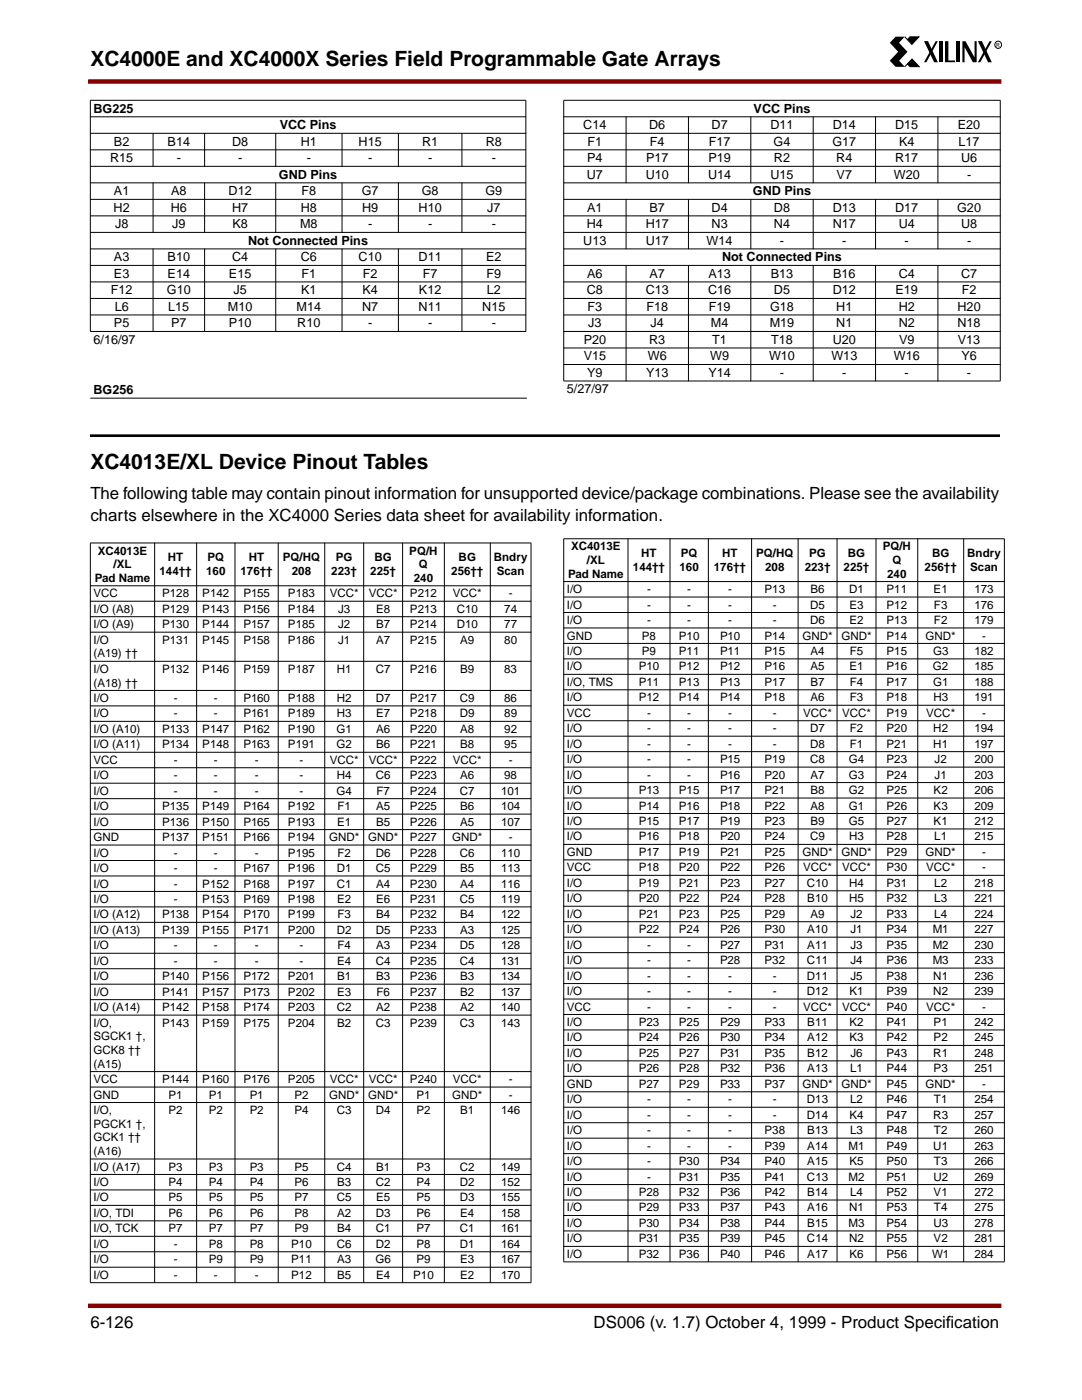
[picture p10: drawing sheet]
<svg xmlns="http://www.w3.org/2000/svg" width="216mm" height="279mm" viewBox="0 0 216 279" stroke-linecap="round" stroke-linejoin="round" font-family="sans-serif">
<path d="M178.7 7.3h1.8l-1.1 1.2 1.7 1.8-1.7 1.8 1.1 1.2h-1.8l-1.2-1.2 1.7-1.8-1.6-1.8zM184.4 8.2h.8l1.9 4.2h-.7zM186.7 8.2h.4l-2.3 4.2h-.4zM187.3 8.2h.7v4.2h-.7zM188.6 8.2h.6v3.9h1.4v.3h-2zM190.9 8.2h.7v4.2h-.7zM192 8.2h.7l1.8 3.3v-3.3h.4v4.2h-.8l-1.6-3v3h-.5zM195.1 8.2h.8l2 4.2h-.8zM197.5 8.2h.4l-2.3 4.2h-.5z" fill="#000"/>
<path d="M180.5 7.3l.6 .6 .5-.5h1.8l-1.4 1.5zM182 11.8l1.4 1.5h-1.8l-.5-.5-.6 .5z" fill="#000" stroke="#000" stroke-width=".2"/>
<circle cx="199.2" cy="9" r=".7" fill="none" stroke="#000" stroke-width=".2"/>
<path d="M18 16.3h181.4M18 260.6h181.4" fill="none" stroke="#850000" stroke-width=".88"/>
<path d="M18 262.9h181.4v4.3h-181.4z" fill-rule="evenodd" fill="#fff"/>
<path d="M18 87h181.4" fill="none" stroke="#000" stroke-width=".53"/>
<g fill="#000" stroke="#000" stroke-width=".2">
<path d="M30.5 26.6v6.7zM40.8 26.6v6.7zM55 26.6v6.7zM68.2 26.6v6.7zM79.5 26.6v6.7zM92.2 26.6v6.7zM18 20h87zM18 23.3h87zM18 26.6h87zM18 29.9h87zM18 33.2h87zM18 36.5h87z"/>
<path d="M18 39.8h87zM124.9 23.3v13.2zM137.4 23.3v13.2zM149.8 23.3v13.2zM162.3 23.3v13.2zM174.7 23.3v13.2zM187.1 23.3v13.2zM112.4 20h87.2zM112.4 23.3h87.2zM112.4 26.6h87.2zM112.4 29.9h87.2zM112.4 33.2h87.2z"/>
<path d="M112.4 36.5h87.2zM112.4 39.8h87.2zM30.5 36.4v10zM40.8 36.4v10zM55 36.4v10zM68.2 36.4v10zM79.5 36.4v10zM92.2 36.4v10zM18 43.1h87zM18 46.4h87zM18 49.7h87zM18 53h87z"/>
<path d="M18 56.3h87zM18 59.6h87zM124.9 39.7v10zM137.4 39.7v10zM149.8 39.7v10zM162.3 39.7v10zM174.7 39.7v10zM187.1 39.7v10zM112.4 43.1h87.2zM112.4 46.4h87.2zM112.4 49.7h87.2zM112.4 53h87.2z"/>
<path d="M112.4 56.3h87.2zM112.4 59.6h87.2zM18 20.1v46zM30.5 49.6v16.6zM40.8 49.6v16.6zM55 49.6v16.6zM68.2 49.6v16.6zM79.5 49.6v16.6zM92.2 49.6v16.6zM104.9 20.1v46zM18 62.9h87zM18 66.2h87z"/>
<path d="M18 79.5h87.1zM112.5 20.1v55.9zM124.9 52.9v23.2zM137.4 52.9v23.2zM149.8 52.9v23.2zM162.3 52.9v23.2zM174.7 52.9v23.2zM187.1 52.9v23.2zM199.6 20.1v55.9zM112.4 62.9h87.2zM112.4 66.2h87.2zM112.4 69.4h87.2z"/>
<path d="M112.4 72.7h87.2zM112.4 76h87.2zM18 108.4h88zM18 116.9h88zM18 120h88zM112.4 107.5h88.1zM112.4 116.1h88.1zM112.4 119.2h88.1zM18 123.1h88zM18 126.2h88zM18 132h88zM18 137.8h88z"/>
<path d="M112.4 122.2h88.1zM112.4 125.3h88.1zM112.4 128.4h88.1zM112.4 131.5h88.1zM112.4 134.6h88.1zM112.4 137.7h88.1zM18 140.9h88zM18 144h88zM18 147h88zM18 150.1h88zM18 153.2h88zM18 156.3h88z"/>
<path d="M18 159.4h88zM112.4 140.8h88.1zM112.4 143.8h88.1zM112.4 146.9h88.1zM112.4 150h88.1zM112.4 153.1h88.1zM112.4 156.2h88.1zM112.4 159.3h88.1zM18 162.5h88zM18 165.6h88zM18 168.6h88zM18 171.7h88z"/>
<path d="M18 174.8h88zM18 177.9h88zM112.4 162.3h88.1zM112.4 165.4h88.1zM112.4 168.5h88.1zM112.4 171.6h88.1zM112.4 174.7h88.1zM112.4 177.8h88.1zM18 181h88zM18 184.1h88zM18 187.2h88zM18 190.2h88z"/>
<path d="M18 193.3h88zM18 196.4h88zM18 199.5h88zM112.4 180.9h88.1zM112.4 183.9h88.1zM112.4 187h88.1zM112.4 190.1h88.1zM112.4 193.2h88.1zM112.4 196.3h88.1zM112.4 199.4h88.1zM18 202.6h88zM18 213.9h88z"/>
<path d="M18 216.9h88zM112.4 202.5h88.1zM112.4 205.5h88.1zM112.4 208.6h88.1zM112.4 211.7h88.1zM112.4 214.8h88.1zM112.4 217.9h88.1zM18 220h88zM18 231.3h88zM18 234.4h88zM18 237.5h88zM112.4 221h88.1z"/>
<path d="M112.4 224.1h88.1zM112.4 227.1h88.1zM112.4 230.2h88.1zM112.4 233.3h88.1zM112.4 236.4h88.1zM112.4 239.5h88.1zM18 108.4v147.5zM30.9 108.3v147.7zM39.2 108.3v147.7zM46.9 108.3v147.7zM55.5 108.3v147.7zM64.8 108.3v147.7z"/>
<path d="M72.6 108.3v147.7zM80.3 108.3v147.7zM88.7 108.3v147.7zM97.8 108.3v147.7zM106 108.4v147.5zM18 240.6h88zM18 243.6h88zM18 246.7h88zM18 249.8h88zM18 252.9h88zM18 256h88zM112.5 107.6v144.2z"/>
<path d="M125.3 107.5v144.4zM133.7 107.5v144.4zM141.3 107.5v144.4zM150 107.5v144.4zM159.3 107.5v144.4zM167 107.5v144.4zM174.8 107.5v144.4zM183.1 107.5v144.4zM192.3 107.5v144.4zM200.4 107.6v144.2zM112.4 242.6h88.1zM112.4 245.7h88.1z"/>
<path d="M112.4 248.7h88.1zM112.4 251.8h88.1z"/>
</g>
<g font-size="4.2">
<text x="18" y="13.1">XC4000E and XC4000X Series Field Programmable Gate Arrays</text>
<text x="18" y="93.5">XC4013E/XL Device Pinout Tables</text>
</g>
<g font-size="3.4">
<text x="18" y="99.7">The following table may contain pinout information for unsupported device/package combinations. Please see the availability</text>
<text x="18" y="103.9">charts elsewhere in the XC4000 Series data sheet for availability information.</text>
<text x="18" y="265.1">6-126</text>
<text x="118.5" y="265.1">DS006 (v. 1.7) October 4, 1999 - Product Specif</text>
<text x="188.7" y="265.1">ication</text>
</g>
<g font-size="2.5">
<text x="18.7" y="22.5">BG225</text>
<text x="150.4" y="22.5">VCC Pins</text>
<text x="22.7" y="29.1">B2</text>
<text x="33.4" y="29.1">B14</text>
<text x="46.3" y="29.1">D8</text>
<text x="55.8" y="25.8">VCC Pins</text>
<text x="60" y="29.1">H1</text>
<text x="71.6" y="29.1">H15</text>
<text x="84.2" y="29.1">R1</text>
<text x="96.9" y="29.1">R8</text>
<text x="116.4" y="25.8">C14</text>
<text x="117.2" y="29.1">F1</text>
<text x="129.5" y="25.8">D6</text>
<text x="129.7" y="29.1">F4</text>
<text x="141.4" y="29.1">F17</text>
<text x="142" y="25.8">D7</text>
<text x="153.7" y="25.8">D11</text>
<text x="154.4" y="29.1">G4</text>
<text x="166.1" y="29.1">G17</text>
<text x="166.2" y="25.8">D14</text>
<text x="178.6" y="25.8">D15</text>
<text x="179.4" y="29.1">K4</text>
<text x="191.1" y="25.8">E20</text>
<text x="191.3" y="29.1">L17</text>
<text x="22" y="32.4">R15</text>
<text x="35.3" y="32.4">-</text>
<text x="47.5" y="32.4">-</text>
<text x="55.7" y="35.6">GND Pins</text>
<text x="61.2" y="32.4">-</text>
<text x="73.4" y="32.4">-</text>
<text x="85.4" y="32.4">-</text>
<text x="98.1" y="32.4">-</text>
<text x="117.1" y="35.6">U7</text>
<text x="117.2" y="32.4">P4</text>
<text x="128.8" y="35.6">U10</text>
<text x="128.9" y="32.4">P17</text>
<text x="141.3" y="35.6">U14</text>
<text x="141.4" y="32.4">P19</text>
<text x="153.7" y="35.6">U15</text>
<text x="154.4" y="32.4">R2</text>
<text x="166.9" y="32.4">R4</text>
<text x="166.9" y="35.6">V7</text>
<text x="178.3" y="35.6">W20</text>
<text x="178.6" y="32.4">R17</text>
<text x="191.8" y="32.4">U6</text>
<text x="193" y="35.6">-</text>
<text x="22.7" y="38.9">A1</text>
<text x="34.1" y="38.9">A8</text>
<text x="45.6" y="38.9">D12</text>
<text x="60.2" y="38.9">F8</text>
<text x="72.2" y="38.9">G7</text>
<text x="84.2" y="38.9">G8</text>
<text x="96.9" y="38.9">G9</text>
<text x="150.2" y="38.9">GND Pins</text>
<text x="22.7" y="42.2">H2</text>
<text x="23" y="45.5">J8</text>
<text x="34.1" y="42.2">H6</text>
<text x="34.4" y="45.5">J9</text>
<text x="46.3" y="42.2">H7</text>
<text x="46.4" y="45.5">K8</text>
<text x="59.9" y="45.5">M8</text>
<text x="60" y="42.2">H8</text>
<text x="72.3" y="42.2">H9</text>
<text x="73.4" y="45.5">-</text>
<text x="83.5" y="42.2">H10</text>
<text x="85.4" y="45.5">-</text>
<text x="97.2" y="42.2">J7</text>
<text x="98.1" y="45.5">-</text>
<text x="117.1" y="45.5">H4</text>
<text x="117.2" y="42.2">A1</text>
<text x="128.8" y="45.5">H17</text>
<text x="129.6" y="42.2">B7</text>
<text x="142" y="42.2">D4</text>
<text x="142" y="45.5">N3</text>
<text x="154.4" y="42.2">D8</text>
<text x="154.4" y="45.5">N4</text>
<text x="166.2" y="42.2">D13</text>
<text x="166.2" y="45.5">N17</text>
<text x="178.6" y="42.2">D17</text>
<text x="179.3" y="45.5">U4</text>
<text x="191" y="42.2">G20</text>
<text x="191.8" y="45.5">U8</text>
<text x="22.7" y="52.1">A3</text>
<text x="33.4" y="52.1">B10</text>
<text x="46.3" y="52.1">C4</text>
<text x="49.5" y="48.8">Not Connected Pins</text>
<text x="60" y="52.1">C6</text>
<text x="71.6" y="52.1">C10</text>
<text x="83.5" y="52.1">D11</text>
<text x="97" y="52.1">E2</text>
<text x="116.4" y="48.8">U13</text>
<text x="128.8" y="48.8">U17</text>
<text x="141" y="48.8">W14</text>
<text x="144.1" y="52.1">Not Connected Pins</text>
<text x="155.6" y="48.8">-</text>
<text x="168.1" y="48.8">-</text>
<text x="180.5" y="48.8">-</text>
<text x="193" y="48.8">-</text>
<text x="22.1" y="58.7">F12</text>
<text x="22.7" y="55.4">E3</text>
<text x="33.3" y="58.7">G10</text>
<text x="33.4" y="55.4">E14</text>
<text x="45.7" y="55.4">E15</text>
<text x="46.6" y="58.7">J5</text>
<text x="60.1" y="58.7">K1</text>
<text x="60.2" y="55.4">F1</text>
<text x="72.3" y="58.7">K4</text>
<text x="72.4" y="55.4">F2</text>
<text x="83.6" y="58.7">K12</text>
<text x="84.4" y="55.4">F7</text>
<text x="97.1" y="55.4">F9</text>
<text x="97.1" y="58.7">L2</text>
<text x="117.1" y="58.7">C8</text>
<text x="117.2" y="55.4">A6</text>
<text x="128.8" y="58.7">C13</text>
<text x="129.6" y="55.4">A7</text>
<text x="141.3" y="58.7">C16</text>
<text x="141.4" y="55.4">A13</text>
<text x="153.8" y="55.4">B13</text>
<text x="154.4" y="58.7">D5</text>
<text x="166.2" y="58.7">D12</text>
<text x="166.2" y="55.4">B16</text>
<text x="178.7" y="58.7">E19</text>
<text x="179.3" y="55.4">C4</text>
<text x="191.8" y="55.4">C7</text>
<text x="191.9" y="58.7">F2</text>
<text x="22.7" y="65.3">P5</text>
<text x="22.9" y="62">L6</text>
<text x="33.6" y="62">L15</text>
<text x="34.1" y="65.3">P7</text>
<text x="45.5" y="62">M10</text>
<text x="45.7" y="65.3">P10</text>
<text x="59.2" y="62">M14</text>
<text x="59.3" y="65.3">R10</text>
<text x="72.3" y="62">N7</text>
<text x="73.4" y="65.3">-</text>
<text x="83.5" y="62">N11</text>
<text x="85.4" y="65.3">-</text>
<text x="96.2" y="62">N15</text>
<text x="98.1" y="65.3">-</text>
<text x="117.2" y="62">F3</text>
<text x="117.4" y="65.3">J3</text>
<text x="129" y="62">F18</text>
<text x="129.8" y="65.3">J4</text>
<text x="141.4" y="62">F19</text>
<text x="141.8" y="65.3">M4</text>
<text x="153.6" y="65.3">M19</text>
<text x="153.7" y="62">G18</text>
<text x="166.9" y="65.3">N1</text>
<text x="166.9" y="62">H1</text>
<text x="179.3" y="65.3">N2</text>
<text x="179.3" y="62">H2</text>
<text x="191.1" y="65.3">N18</text>
<text x="191.1" y="62">H20</text>
<text x="18.7" y="68.6">6/16/97</text>
<text x="116.5" y="68.6">P20</text>
<text x="116.5" y="71.9">V15</text>
<text x="129.3" y="71.9">W6</text>
<text x="129.5" y="68.6">R3</text>
<text x="141.7" y="71.9">W9</text>
<text x="142.1" y="68.6">T1</text>
<text x="153.4" y="71.9">W10</text>
<text x="153.9" y="68.6">T18</text>
<text x="165.9" y="71.9">W13</text>
<text x="166.2" y="68.6">U20</text>
<text x="178.3" y="71.9">W16</text>
<text x="179.4" y="68.6">V9</text>
<text x="191.1" y="68.6">V13</text>
<text x="191.8" y="71.9">Y6</text>
<text x="117.2" y="75.2">Y9</text>
<text x="128.9" y="75.2">Y13</text>
<text x="141.4" y="75.2">Y14</text>
<text x="155.6" y="75.2">-</text>
<text x="168.1" y="75.2">-</text>
<text x="180.5" y="75.2">-</text>
<text x="193" y="75.2">-</text>
<text x="18.7" y="78.6">BG256</text>
<text x="113.1" y="78.5">5/27/97</text>
</g>
<g font-size="2.3">
<text x="19.5" y="110.7">XC4013E</text>
<text x="22.6" y="113.4">/XL</text>
<text x="33.5" y="112">HT</text>
<text x="41.4" y="112">PQ</text>
<text x="49.7" y="112">HT</text>
<text x="56.4" y="112">PQ/HQ</text>
<text x="67" y="112">PG</text>
<text x="74.7" y="112">BG</text>
<text x="81.7" y="110.7">PQ/H</text>
<text x="83.6" y="113.4">Q</text>
<text x="91.5" y="112">BG</text>
<text x="98.5" y="112">Bndry</text>
<text x="114" y="109.8">XC4013E</text>
<text x="117.1" y="112.5">/XL</text>
<text x="126.3" y="113.9">144††</text>
<text x="128" y="111.2">HT</text>
<text x="135.6" y="113.9">160</text>
<text x="135.8" y="111.2">PQ</text>
<text x="142.4" y="113.9">176††</text>
<text x="144.1" y="111.2">HT</text>
<text x="150.9" y="111.2">PQ/HQ</text>
<text x="152.7" y="113.9">208</text>
<text x="160.6" y="113.9">223†</text>
<text x="161.5" y="111.2">PG</text>
<text x="168.3" y="113.9">225†</text>
<text x="169.2" y="111.2">BG</text>
<text x="176.1" y="109.8">PQ/H</text>
<text x="178.1" y="112.5">Q</text>
<text x="184.5" y="113.9">256††</text>
<text x="186" y="111.2">BG</text>
<text x="193" y="111.2">Bndry</text>
<text x="193.6" y="113.9">Scan</text>
<text x="18.7" y="119.2">VCC</text>
<text x="18.9" y="116.1">Pad Name</text>
<text x="31.8" y="114.8">144††</text>
<text x="32.4" y="119.2">P128</text>
<text x="40.4" y="119.2">P142</text>
<text x="41.1" y="114.8">160</text>
<text x="48" y="114.8">176††</text>
<text x="48.6" y="119.2">P155</text>
<text x="57.5" y="119.2">P183</text>
<text x="58.2" y="114.8">208</text>
<text x="65.8" y="119.2">VCC*</text>
<text x="66.1" y="114.8">223†</text>
<text x="73.6" y="119.2">VCC*</text>
<text x="73.9" y="114.8">225†</text>
<text x="81.8" y="119.2">P212</text>
<text x="82.6" y="116.1">240</text>
<text x="90" y="114.8">256††</text>
<text x="90.4" y="119.2">VCC*</text>
<text x="99.1" y="114.8">Scan</text>
<text x="101.5" y="119.2">-</text>
<text x="113.1" y="118.4">I/O</text>
<text x="113.4" y="115.3">Pad Name</text>
<text x="129.1" y="118.4">-</text>
<text x="137.1" y="118.4">-</text>
<text x="145.3" y="118.4">-</text>
<text x="152.6" y="118.4">P13</text>
<text x="161.7" y="118.4">B6</text>
<text x="169.4" y="118.4">D1</text>
<text x="176.9" y="118.4">P11</text>
<text x="177" y="115.3">240</text>
<text x="186.3" y="118.4">E1</text>
<text x="194.4" y="118.4">173</text>
<text x="18.7" y="122.3">I/O (A8)</text>
<text x="18.7" y="125.4">I/O (A9)</text>
<text x="32.4" y="122.3">P129</text>
<text x="32.4" y="125.4">P130</text>
<text x="40.4" y="122.3">P143</text>
<text x="40.4" y="125.4">P144</text>
<text x="48.6" y="122.3">P156</text>
<text x="48.6" y="125.4">P157</text>
<text x="57.5" y="122.3">P184</text>
<text x="57.5" y="125.4">P185</text>
<text x="67.5" y="122.3">J3</text>
<text x="67.5" y="125.4">J2</text>
<text x="75" y="122.3">E8</text>
<text x="75" y="125.4">B7</text>
<text x="81.8" y="122.3">P213</text>
<text x="81.8" y="125.4">P214</text>
<text x="91.1" y="122.3">C10</text>
<text x="91.1" y="125.4">D10</text>
<text x="100.6" y="122.3">74</text>
<text x="100.6" y="125.4">77</text>
<text x="113.1" y="121.5">I/O</text>
<text x="113.1" y="124.6">I/O</text>
<text x="129.1" y="121.5">-</text>
<text x="129.1" y="124.6">-</text>
<text x="137.1" y="121.5">-</text>
<text x="137.1" y="124.6">-</text>
<text x="145.3" y="121.5">-</text>
<text x="145.3" y="124.6">-</text>
<text x="154.2" y="121.5">-</text>
<text x="154.2" y="124.6">-</text>
<text x="161.7" y="121.5">D5</text>
<text x="161.7" y="124.6">D6</text>
<text x="169.5" y="121.5">E3</text>
<text x="169.5" y="124.6">E2</text>
<text x="176.9" y="121.5">P12</text>
<text x="176.9" y="124.6">P13</text>
<text x="186.4" y="121.5">F3</text>
<text x="186.4" y="124.6">F2</text>
<text x="194.4" y="121.5">176</text>
<text x="194.4" y="124.6">179</text>
<text x="18.7" y="128.5">I/O</text>
<text x="18.7" y="131.2">(A19) ††</text>
<text x="32.4" y="128.5">P131</text>
<text x="40.4" y="128.5">P145</text>
<text x="48.6" y="128.5">P158</text>
<text x="57.5" y="128.5">P186</text>
<text x="67.5" y="128.5">J1</text>
<text x="75" y="128.5">A7</text>
<text x="81.8" y="128.5">P215</text>
<text x="91.8" y="128.5">A9</text>
<text x="100.6" y="128.5">80</text>
<text x="113.1" y="127.6">GND</text>
<text x="113.1" y="130.7">I/O</text>
<text x="128.1" y="127.6">P8</text>
<text x="128.1" y="130.7">P9</text>
<text x="135.5" y="127.6">P10</text>
<text x="135.5" y="130.7">P11</text>
<text x="143.7" y="127.6">P10</text>
<text x="143.7" y="130.7">P11</text>
<text x="152.6" y="127.6">P14</text>
<text x="152.6" y="130.7">P15</text>
<text x="160.1" y="127.6">GND*</text>
<text x="161.7" y="130.7">A4</text>
<text x="167.9" y="127.6">GND*</text>
<text x="169.6" y="130.7">F5</text>
<text x="176.9" y="127.6">P14</text>
<text x="176.9" y="130.7">P15</text>
<text x="184.7" y="127.6">GND*</text>
<text x="186.2" y="130.7">G3</text>
<text x="194.4" y="130.7">182</text>
<text x="196" y="127.6">-</text>
<text x="18.7" y="134.3">I/O</text>
<text x="18.7" y="137">(A18) ††</text>
<text x="32.4" y="134.3">P132</text>
<text x="40.4" y="134.3">P146</text>
<text x="48.6" y="134.3">P159</text>
<text x="57.5" y="134.3">P187</text>
<text x="67.2" y="134.3">H1</text>
<text x="75" y="134.3">C7</text>
<text x="81.8" y="134.3">P216</text>
<text x="91.8" y="134.3">B9</text>
<text x="100.6" y="134.3">83</text>
<text x="113.1" y="133.8">I/O</text>
<text x="113.1" y="136.9">I/O, TMS</text>
<text x="127.4" y="133.8">P10</text>
<text x="127.4" y="136.9">P11</text>
<text x="135.5" y="133.8">P12</text>
<text x="135.5" y="136.9">P13</text>
<text x="143.7" y="136.9">P13</text>
<text x="143.7" y="133.8">P12</text>
<text x="152.6" y="133.8">P16</text>
<text x="152.6" y="136.9">P17</text>
<text x="161.7" y="133.8">A5</text>
<text x="161.7" y="136.9">B7</text>
<text x="169.5" y="133.8">E1</text>
<text x="169.6" y="136.9">F4</text>
<text x="176.9" y="133.8">P16</text>
<text x="176.9" y="136.9">P17</text>
<text x="186.2" y="133.8">G2</text>
<text x="186.2" y="136.9">G1</text>
<text x="194.4" y="133.8">185</text>
<text x="194.4" y="136.9">188</text>
<text x="18.7" y="140.1">I/O</text>
<text x="18.7" y="143.2">I/O</text>
<text x="34.7" y="140.1">-</text>
<text x="34.7" y="143.2">-</text>
<text x="42.7" y="140.1">-</text>
<text x="42.7" y="143.2">-</text>
<text x="48.6" y="140.1">P160</text>
<text x="48.6" y="143.2">P161</text>
<text x="57.5" y="140.1">P188</text>
<text x="57.5" y="143.2">P189</text>
<text x="67.2" y="140.1">H2</text>
<text x="67.2" y="143.2">H3</text>
<text x="75" y="140.1">D7</text>
<text x="75" y="143.2">E7</text>
<text x="81.8" y="140.1">P217</text>
<text x="81.8" y="143.2">P218</text>
<text x="91.8" y="140.1">C9</text>
<text x="91.8" y="143.2">D9</text>
<text x="100.6" y="140.1">86</text>
<text x="100.6" y="143.2">89</text>
<text x="113.1" y="140">I/O</text>
<text x="113.1" y="143.1">VCC</text>
<text x="127.4" y="140">P12</text>
<text x="129.1" y="143.1">-</text>
<text x="135.5" y="140">P14</text>
<text x="137.1" y="143.1">-</text>
<text x="143.7" y="140">P14</text>
<text x="145.3" y="143.1">-</text>
<text x="152.6" y="140">P18</text>
<text x="154.2" y="143.1">-</text>
<text x="160.3" y="143.1">VCC*</text>
<text x="161.7" y="140">A6</text>
<text x="168" y="143.1">VCC*</text>
<text x="169.6" y="140">F3</text>
<text x="176.9" y="143.1">P19</text>
<text x="176.9" y="140">P18</text>
<text x="184.8" y="143.1">VCC*</text>
<text x="186.2" y="140">H3</text>
<text x="194.4" y="140">191</text>
<text x="196" y="143.1">-</text>
<text x="18.7" y="146.3">I/O (A10)</text>
<text x="18.7" y="149.4">I/O (A11)</text>
<text x="32.4" y="146.3">P133</text>
<text x="32.4" y="149.4">P134</text>
<text x="40.4" y="146.3">P147</text>
<text x="40.4" y="149.4">P148</text>
<text x="48.6" y="146.3">P162</text>
<text x="48.6" y="149.4">P163</text>
<text x="57.5" y="146.3">P190</text>
<text x="57.5" y="149.4">P191</text>
<text x="67.1" y="146.3">G1</text>
<text x="67.1" y="149.4">G2</text>
<text x="75" y="146.3">A6</text>
<text x="75" y="149.4">B6</text>
<text x="81.8" y="146.3">P220</text>
<text x="81.8" y="149.4">P221</text>
<text x="91.8" y="146.3">A8</text>
<text x="91.8" y="149.4">B8</text>
<text x="100.6" y="146.3">92</text>
<text x="100.6" y="149.4">95</text>
<text x="113.1" y="146.1">I/O</text>
<text x="113.1" y="149.2">I/O</text>
<text x="129.1" y="146.1">-</text>
<text x="129.1" y="149.2">-</text>
<text x="137.1" y="146.1">-</text>
<text x="137.1" y="149.2">-</text>
<text x="145.3" y="146.1">-</text>
<text x="145.3" y="149.2">-</text>
<text x="154.2" y="146.1">-</text>
<text x="154.2" y="149.2">-</text>
<text x="161.7" y="146.1">D7</text>
<text x="161.7" y="149.2">D8</text>
<text x="169.6" y="146.1">F2</text>
<text x="169.6" y="149.2">F1</text>
<text x="176.9" y="146.1">P20</text>
<text x="176.9" y="149.2">P21</text>
<text x="186.2" y="146.1">H2</text>
<text x="186.2" y="149.2">H1</text>
<text x="194.4" y="146.1">194</text>
<text x="194.4" y="149.2">197</text>
<text x="18.7" y="152.4">VCC</text>
<text x="18.7" y="155.5">I/O</text>
<text x="34.7" y="152.4">-</text>
<text x="34.7" y="155.5">-</text>
<text x="42.7" y="152.4">-</text>
<text x="42.7" y="155.5">-</text>
<text x="50.8" y="152.4">-</text>
<text x="50.8" y="155.5">-</text>
<text x="59.8" y="152.4">-</text>
<text x="59.8" y="155.5">-</text>
<text x="65.8" y="152.4">VCC*</text>
<text x="67.2" y="155.5">H4</text>
<text x="73.6" y="152.4">VCC*</text>
<text x="75" y="155.5">C6</text>
<text x="81.8" y="152.4">P222</text>
<text x="81.8" y="155.5">P223</text>
<text x="90.4" y="152.4">VCC*</text>
<text x="91.8" y="155.5">A6</text>
<text x="100.6" y="155.5">98</text>
<text x="101.5" y="152.4">-</text>
<text x="113.1" y="152.3">I/O</text>
<text x="113.1" y="155.4">I/O</text>
<text x="129.1" y="152.3">-</text>
<text x="129.1" y="155.4">-</text>
<text x="137.1" y="152.3">-</text>
<text x="137.1" y="155.4">-</text>
<text x="143.7" y="152.3">P15</text>
<text x="143.7" y="155.4">P16</text>
<text x="152.6" y="152.3">P19</text>
<text x="152.6" y="155.4">P20</text>
<text x="161.7" y="152.3">C8</text>
<text x="161.7" y="155.4">A7</text>
<text x="169.4" y="152.3">G4</text>
<text x="169.4" y="155.4">G3</text>
<text x="176.9" y="152.3">P23</text>
<text x="176.9" y="155.4">P24</text>
<text x="186.5" y="152.3">J2</text>
<text x="186.5" y="155.4">J1</text>
<text x="194.4" y="152.3">200</text>
<text x="194.4" y="155.4">203</text>
<text x="18.7" y="158.6">I/O</text>
<text x="18.7" y="161.7">I/O</text>
<text x="32.4" y="161.7">P135</text>
<text x="34.7" y="158.6">-</text>
<text x="40.4" y="161.7">P149</text>
<text x="42.7" y="158.6">-</text>
<text x="48.6" y="161.7">P164</text>
<text x="50.8" y="158.6">-</text>
<text x="57.5" y="161.7">P192</text>
<text x="59.8" y="158.6">-</text>
<text x="67.1" y="158.6">G4</text>
<text x="67.3" y="161.7">F1</text>
<text x="75" y="161.7">A5</text>
<text x="75.1" y="158.6">F7</text>
<text x="81.8" y="161.7">P225</text>
<text x="81.8" y="158.6">P224</text>
<text x="91.8" y="158.6">C7</text>
<text x="91.8" y="161.7">B6</text>
<text x="100" y="161.7">104</text>
<text x="100" y="158.6">101</text>
<text x="113.1" y="158.5">I/O</text>
<text x="113.1" y="161.6">I/O</text>
<text x="127.4" y="158.5">P13</text>
<text x="127.4" y="161.6">P14</text>
<text x="135.5" y="158.5">P15</text>
<text x="135.5" y="161.6">P16</text>
<text x="143.7" y="158.5">P17</text>
<text x="143.7" y="161.6">P18</text>
<text x="152.6" y="158.5">P21</text>
<text x="152.6" y="161.6">P22</text>
<text x="161.7" y="158.5">B8</text>
<text x="161.7" y="161.6">A8</text>
<text x="169.4" y="158.5">G2</text>
<text x="169.4" y="161.6">G1</text>
<text x="176.9" y="158.5">P25</text>
<text x="176.9" y="161.6">P26</text>
<text x="186.3" y="158.5">K2</text>
<text x="186.3" y="161.6">K3</text>
<text x="194.4" y="158.5">206</text>
<text x="194.4" y="161.6">209</text>
<text x="18.7" y="164.8">I/O</text>
<text x="18.7" y="167.9">GND</text>
<text x="32.4" y="164.8">P136</text>
<text x="32.4" y="167.9">P137</text>
<text x="40.4" y="164.8">P150</text>
<text x="40.4" y="167.9">P151</text>
<text x="48.6" y="164.8">P165</text>
<text x="48.6" y="167.9">P166</text>
<text x="57.5" y="164.8">P193</text>
<text x="57.5" y="167.9">P194</text>
<text x="65.7" y="167.9">GND*</text>
<text x="67.3" y="164.8">E1</text>
<text x="73.4" y="167.9">GND*</text>
<text x="75" y="164.8">B5</text>
<text x="81.8" y="164.8">P226</text>
<text x="81.8" y="167.9">P227</text>
<text x="90.2" y="167.9">GND*</text>
<text x="91.8" y="164.8">A5</text>
<text x="100" y="164.8">107</text>
<text x="101.5" y="167.9">-</text>
<text x="113.1" y="164.7">I/O</text>
<text x="113.1" y="167.7">I/O</text>
<text x="127.4" y="164.7">P15</text>
<text x="127.4" y="167.7">P16</text>
<text x="135.5" y="164.7">P17</text>
<text x="135.5" y="167.7">P18</text>
<text x="143.7" y="164.7">P19</text>
<text x="143.7" y="167.7">P20</text>
<text x="152.6" y="164.7">P23</text>
<text x="152.6" y="167.7">P24</text>
<text x="161.7" y="167.7">C9</text>
<text x="161.7" y="164.7">B9</text>
<text x="169.4" y="164.7">G5</text>
<text x="169.4" y="167.7">H3</text>
<text x="176.9" y="167.7">P28</text>
<text x="176.9" y="164.7">P27</text>
<text x="186.3" y="164.7">K1</text>
<text x="186.4" y="167.7">L1</text>
<text x="194.4" y="167.7">215</text>
<text x="194.4" y="164.7">212</text>
<text x="18.7" y="171">I/O</text>
<text x="34.7" y="171">-</text>
<text x="42.7" y="171">-</text>
<text x="50.8" y="171">-</text>
<text x="57.5" y="171">P195</text>
<text x="67.3" y="171">F2</text>
<text x="75" y="171">D6</text>
<text x="81.8" y="171">P228</text>
<text x="91.8" y="171">C6</text>
<text x="100" y="171">110</text>
<text x="113.1" y="170.8">GND</text>
<text x="113.1" y="173.9">VCC</text>
<text x="127.4" y="170.8">P17</text>
<text x="127.4" y="173.9">P18</text>
<text x="135.5" y="170.8">P19</text>
<text x="135.5" y="173.9">P20</text>
<text x="143.7" y="170.8">P21</text>
<text x="143.7" y="173.9">P22</text>
<text x="152.6" y="170.8">P25</text>
<text x="152.6" y="173.9">P26</text>
<text x="160.1" y="170.8">GND*</text>
<text x="160.3" y="173.9">VCC*</text>
<text x="167.9" y="170.8">GND*</text>
<text x="168" y="173.9">VCC*</text>
<text x="176.9" y="170.8">P29</text>
<text x="176.9" y="173.9">P30</text>
<text x="184.7" y="170.8">GND*</text>
<text x="184.8" y="173.9">VCC*</text>
<text x="196" y="173.9">-</text>
<text x="196" y="170.8">-</text>
<text x="18.7" y="174">I/O</text>
<text x="18.7" y="177.1">I/O</text>
<text x="34.7" y="174">-</text>
<text x="34.7" y="177.1">-</text>
<text x="40.4" y="177.1">P152</text>
<text x="42.7" y="174">-</text>
<text x="48.6" y="174">P167</text>
<text x="48.6" y="177.1">P168</text>
<text x="57.5" y="174">P196</text>
<text x="57.5" y="177.1">P197</text>
<text x="67.2" y="174">D1</text>
<text x="67.2" y="177.1">C1</text>
<text x="75" y="174">C5</text>
<text x="75" y="177.1">A4</text>
<text x="81.8" y="174">P229</text>
<text x="81.8" y="177.1">P230</text>
<text x="91.8" y="174">B5</text>
<text x="91.8" y="177.1">A4</text>
<text x="100" y="174">113</text>
<text x="100" y="177.1">116</text>
<text x="113.1" y="177">I/O</text>
<text x="127.4" y="177">P19</text>
<text x="135.5" y="177">P21</text>
<text x="143.7" y="177">P23</text>
<text x="152.6" y="177">P27</text>
<text x="161" y="177">C10</text>
<text x="169.4" y="177">H4</text>
<text x="176.9" y="177">P31</text>
<text x="186.4" y="177">L2</text>
<text x="194.4" y="177">218</text>
<text x="18.7" y="180.2">I/O</text>
<text x="18.7" y="183.3">I/O (A12)</text>
<text x="32.4" y="183.3">P138</text>
<text x="34.7" y="180.2">-</text>
<text x="40.4" y="183.3">P154</text>
<text x="40.4" y="180.2">P153</text>
<text x="48.6" y="180.2">P169</text>
<text x="48.6" y="183.3">P170</text>
<text x="57.5" y="180.2">P198</text>
<text x="57.5" y="183.3">P199</text>
<text x="67.3" y="180.2">E2</text>
<text x="67.3" y="183.3">F3</text>
<text x="75" y="180.2">E6</text>
<text x="75" y="183.3">B4</text>
<text x="81.8" y="180.2">P231</text>
<text x="81.8" y="183.3">P232</text>
<text x="91.8" y="180.2">C5</text>
<text x="91.8" y="183.3">B4</text>
<text x="100" y="180.2">119</text>
<text x="100" y="183.3">122</text>
<text x="113.1" y="180.1">I/O</text>
<text x="113.1" y="183.2">I/O</text>
<text x="127.4" y="180.1">P20</text>
<text x="127.4" y="183.2">P21</text>
<text x="135.5" y="180.1">P22</text>
<text x="135.5" y="183.2">P23</text>
<text x="143.7" y="180.1">P24</text>
<text x="143.7" y="183.2">P25</text>
<text x="152.6" y="180.1">P28</text>
<text x="152.6" y="183.2">P29</text>
<text x="161.1" y="180.1">B10</text>
<text x="161.7" y="183.2">A9</text>
<text x="169.4" y="180.1">H5</text>
<text x="169.7" y="183.2">J2</text>
<text x="176.9" y="183.2">P33</text>
<text x="176.9" y="180.1">P32</text>
<text x="186.4" y="183.2">L4</text>
<text x="186.4" y="180.1">L3</text>
<text x="194.4" y="183.2">224</text>
<text x="194.4" y="180.1">221</text>
<text x="18.7" y="186.4">I/O (A13)</text>
<text x="18.7" y="189.5">I/O</text>
<text x="32.4" y="186.4">P139</text>
<text x="34.7" y="189.5">-</text>
<text x="40.4" y="186.4">P155</text>
<text x="42.7" y="189.5">-</text>
<text x="48.6" y="186.4">P171</text>
<text x="50.8" y="189.5">-</text>
<text x="57.5" y="186.4">P200</text>
<text x="59.8" y="189.5">-</text>
<text x="67.2" y="186.4">D2</text>
<text x="67.3" y="189.5">F4</text>
<text x="75" y="186.4">D5</text>
<text x="75" y="189.5">A3</text>
<text x="81.8" y="186.4">P233</text>
<text x="81.8" y="189.5">P234</text>
<text x="91.8" y="189.5">D5</text>
<text x="91.8" y="186.4">A3</text>
<text x="100" y="186.4">125</text>
<text x="100" y="189.5">128</text>
<text x="113.1" y="186.2">I/O</text>
<text x="113.1" y="189.3">I/O</text>
<text x="127.4" y="186.2">P22</text>
<text x="129.1" y="189.3">-</text>
<text x="135.5" y="186.2">P24</text>
<text x="137.1" y="189.3">-</text>
<text x="143.7" y="186.2">P26</text>
<text x="143.7" y="189.3">P27</text>
<text x="152.6" y="186.2">P30</text>
<text x="152.6" y="189.3">P31</text>
<text x="161.1" y="186.2">A10</text>
<text x="161.1" y="189.3">A11</text>
<text x="169.7" y="186.2">J1</text>
<text x="169.7" y="189.3">J3</text>
<text x="176.9" y="186.2">P34</text>
<text x="176.9" y="189.3">P35</text>
<text x="186.1" y="186.2">M1</text>
<text x="186.1" y="189.3">M2</text>
<text x="194.4" y="186.2">227</text>
<text x="194.4" y="189.3">230</text>
<text x="18.7" y="192.5">I/O</text>
<text x="18.7" y="195.6">I/O</text>
<text x="32.4" y="195.6">P140</text>
<text x="34.7" y="192.5">-</text>
<text x="40.4" y="195.6">P156</text>
<text x="42.7" y="192.5">-</text>
<text x="48.6" y="195.6">P172</text>
<text x="50.8" y="192.5">-</text>
<text x="57.5" y="195.6">P201</text>
<text x="59.8" y="192.5">-</text>
<text x="67.3" y="192.5">E4</text>
<text x="67.3" y="195.6">B1</text>
<text x="75" y="192.5">C4</text>
<text x="75" y="195.6">B3</text>
<text x="81.8" y="195.6">P236</text>
<text x="81.8" y="192.5">P235</text>
<text x="91.8" y="192.5">C4</text>
<text x="91.8" y="195.6">B3</text>
<text x="100" y="195.6">134</text>
<text x="100" y="192.5">131</text>
<text x="113.1" y="192.4">I/O</text>
<text x="113.1" y="195.5">I/O</text>
<text x="129.1" y="192.4">-</text>
<text x="129.1" y="195.5">-</text>
<text x="137.1" y="192.4">-</text>
<text x="137.1" y="195.5">-</text>
<text x="143.7" y="192.4">P28</text>
<text x="145.3" y="195.5">-</text>
<text x="152.6" y="192.4">P32</text>
<text x="154.2" y="195.5">-</text>
<text x="161" y="195.5">D11</text>
<text x="161" y="192.4">C11</text>
<text x="169.7" y="195.5">J5</text>
<text x="169.7" y="192.4">J4</text>
<text x="176.9" y="195.5">P38</text>
<text x="176.9" y="192.4">P36</text>
<text x="186.1" y="192.4">M3</text>
<text x="186.2" y="195.5">N1</text>
<text x="194.4" y="195.5">236</text>
<text x="194.4" y="192.4">233</text>
<text x="18.7" y="198.7">I/O</text>
<text x="18.7" y="201.8">I/O (A14)</text>
<text x="32.4" y="198.7">P141</text>
<text x="32.4" y="201.8">P142</text>
<text x="40.4" y="198.7">P157</text>
<text x="40.4" y="201.8">P158</text>
<text x="48.6" y="198.7">P173</text>
<text x="48.6" y="201.8">P174</text>
<text x="57.5" y="198.7">P202</text>
<text x="57.5" y="201.8">P203</text>
<text x="67.2" y="201.8">C2</text>
<text x="67.3" y="198.7">E3</text>
<text x="75" y="201.8">A2</text>
<text x="75.1" y="198.7">F6</text>
<text x="81.8" y="198.7">P237</text>
<text x="81.8" y="201.8">P238</text>
<text x="91.8" y="198.7">B2</text>
<text x="91.8" y="201.8">A2</text>
<text x="100" y="198.7">137</text>
<text x="100" y="201.8">140</text>
<text x="113.1" y="198.6">I/O</text>
<text x="113.1" y="201.7">VCC</text>
<text x="129.1" y="198.6">-</text>
<text x="129.1" y="201.7">-</text>
<text x="137.1" y="198.6">-</text>
<text x="137.1" y="201.7">-</text>
<text x="145.3" y="198.6">-</text>
<text x="145.3" y="201.7">-</text>
<text x="154.2" y="198.6">-</text>
<text x="154.2" y="201.7">-</text>
<text x="160.3" y="201.7">VCC*</text>
<text x="161" y="198.6">D12</text>
<text x="168" y="201.7">VCC*</text>
<text x="169.5" y="198.6">K1</text>
<text x="176.9" y="201.7">P40</text>
<text x="176.9" y="198.6">P39</text>
<text x="184.8" y="201.7">VCC*</text>
<text x="186.2" y="198.6">N2</text>
<text x="194.4" y="198.6">239</text>
<text x="196" y="201.7">-</text>
<text x="18.7" y="204.9">I/O,</text>
<text x="18.7" y="207.6">SGCK1 †,</text>
<text x="32.4" y="204.9">P143</text>
<text x="40.4" y="204.9">P159</text>
<text x="48.6" y="204.9">P175</text>
<text x="57.5" y="204.9">P204</text>
<text x="67.3" y="204.9">B2</text>
<text x="75" y="204.9">C3</text>
<text x="81.8" y="204.9">P239</text>
<text x="91.8" y="204.9">C3</text>
<text x="100" y="204.9">143</text>
<text x="113.1" y="204.8">I/O</text>
<text x="113.1" y="207.8">I/O</text>
<text x="127.4" y="204.8">P23</text>
<text x="127.4" y="207.8">P24</text>
<text x="135.5" y="204.8">P25</text>
<text x="135.5" y="207.8">P26</text>
<text x="143.7" y="204.8">P29</text>
<text x="143.7" y="207.8">P30</text>
<text x="152.6" y="204.8">P33</text>
<text x="152.6" y="207.8">P34</text>
<text x="161.1" y="204.8">B11</text>
<text x="161.1" y="207.8">A12</text>
<text x="169.5" y="204.8">K2</text>
<text x="169.5" y="207.8">K3</text>
<text x="176.9" y="204.8">P41</text>
<text x="176.9" y="207.8">P42</text>
<text x="186.3" y="204.8">P1</text>
<text x="186.3" y="207.8">P2</text>
<text x="194.4" y="204.8">242</text>
<text x="194.4" y="207.8">245</text>
<text x="18.7" y="210.3">GCK8 ††</text>
<text x="18.7" y="213.1">(A15)</text>
<text x="113.1" y="210.9">I/O</text>
<text x="113.1" y="214">I/O</text>
<text x="127.4" y="210.9">P25</text>
<text x="127.4" y="214">P26</text>
<text x="135.5" y="210.9">P27</text>
<text x="135.5" y="214">P28</text>
<text x="143.7" y="210.9">P31</text>
<text x="143.7" y="214">P32</text>
<text x="152.6" y="210.9">P35</text>
<text x="152.6" y="214">P36</text>
<text x="161.1" y="210.9">B12</text>
<text x="161.1" y="214">A13</text>
<text x="169.6" y="214">L1</text>
<text x="169.7" y="210.9">J6</text>
<text x="176.9" y="210.9">P43</text>
<text x="176.9" y="214">P44</text>
<text x="186.2" y="210.9">R1</text>
<text x="186.3" y="214">P3</text>
<text x="194.4" y="210.9">248</text>
<text x="194.4" y="214">251</text>
<text x="18.7" y="216.2">VCC</text>
<text x="18.7" y="219.2">GND</text>
<text x="32.4" y="216.2">P144</text>
<text x="33.6" y="219.2">P1</text>
<text x="40.4" y="216.2">P160</text>
<text x="41.6" y="219.2">P1</text>
<text x="48.6" y="216.2">P176</text>
<text x="49.8" y="219.2">P1</text>
<text x="57.5" y="216.2">P205</text>
<text x="58.7" y="219.2">P2</text>
<text x="65.7" y="219.2">GND*</text>
<text x="65.8" y="216.2">VCC*</text>
<text x="73.4" y="219.2">GND*</text>
<text x="73.6" y="216.2">VCC*</text>
<text x="81.8" y="216.2">P240</text>
<text x="83.1" y="219.2">P1</text>
<text x="90.2" y="219.2">GND*</text>
<text x="90.4" y="216.2">VCC*</text>
<text x="101.5" y="216.2">-</text>
<text x="101.5" y="219.2">-</text>
<text x="113.1" y="217.1">GND</text>
<text x="113.1" y="220.2">I/O</text>
<text x="127.4" y="217.1">P27</text>
<text x="129.1" y="220.2">-</text>
<text x="135.5" y="217.1">P29</text>
<text x="137.1" y="220.2">-</text>
<text x="143.7" y="217.1">P33</text>
<text x="145.3" y="220.2">-</text>
<text x="152.6" y="217.1">P37</text>
<text x="154.2" y="220.2">-</text>
<text x="160.1" y="217.1">GND*</text>
<text x="161" y="220.2">D13</text>
<text x="167.9" y="217.1">GND*</text>
<text x="169.6" y="220.2">L2</text>
<text x="176.9" y="217.1">P45</text>
<text x="176.9" y="220.2">P46</text>
<text x="184.7" y="217.1">GND*</text>
<text x="186.4" y="220.2">T1</text>
<text x="194.4" y="220.2">254</text>
<text x="196" y="217.1">-</text>
<text x="18.7" y="222.3">I/O,</text>
<text x="18.7" y="225.1">PGCK1 †,</text>
<text x="18.7" y="227.8">GCK1 ††</text>
<text x="33.6" y="222.3">P2</text>
<text x="41.6" y="222.3">P2</text>
<text x="49.8" y="222.3">P2</text>
<text x="58.7" y="222.3">P4</text>
<text x="67.2" y="222.3">C3</text>
<text x="75" y="222.3">D4</text>
<text x="83.1" y="222.3">P2</text>
<text x="91.8" y="222.3">B1</text>
<text x="100" y="222.3">146</text>
<text x="113.1" y="223.3">I/O</text>
<text x="113.1" y="226.3">I/O</text>
<text x="129.1" y="223.3">-</text>
<text x="129.1" y="226.3">-</text>
<text x="137.1" y="223.3">-</text>
<text x="137.1" y="226.3">-</text>
<text x="145.3" y="223.3">-</text>
<text x="145.3" y="226.3">-</text>
<text x="152.6" y="226.3">P38</text>
<text x="154.2" y="223.3">-</text>
<text x="161" y="223.3">D14</text>
<text x="161.1" y="226.3">B13</text>
<text x="169.5" y="223.3">K4</text>
<text x="169.6" y="226.3">L3</text>
<text x="176.9" y="223.3">P47</text>
<text x="176.9" y="226.3">P48</text>
<text x="186.2" y="223.3">R3</text>
<text x="186.4" y="226.3">T2</text>
<text x="194.4" y="223.3">257</text>
<text x="194.4" y="226.3">260</text>
<text x="18.7" y="230.5">(A16)</text>
<text x="18.7" y="233.6">I/O (A17)</text>
<text x="33.6" y="233.6">P3</text>
<text x="41.6" y="233.6">P3</text>
<text x="49.8" y="233.6">P3</text>
<text x="58.7" y="233.6">P5</text>
<text x="67.2" y="233.6">C4</text>
<text x="75" y="233.6">B1</text>
<text x="83.1" y="233.6">P3</text>
<text x="91.8" y="233.6">C2</text>
<text x="100" y="233.6">149</text>
<text x="113.1" y="229.4">I/O</text>
<text x="113.1" y="232.5">I/O</text>
<text x="129.1" y="229.4">-</text>
<text x="129.1" y="232.5">-</text>
<text x="135.5" y="232.5">P30</text>
<text x="137.1" y="229.4">-</text>
<text x="143.7" y="232.5">P34</text>
<text x="145.3" y="229.4">-</text>
<text x="152.6" y="229.4">P39</text>
<text x="152.6" y="232.5">P40</text>
<text x="161.1" y="229.4">A14</text>
<text x="161.1" y="232.5">A15</text>
<text x="169.3" y="229.4">M1</text>
<text x="169.5" y="232.5">K5</text>
<text x="176.9" y="229.4">P49</text>
<text x="176.9" y="232.5">P50</text>
<text x="186.2" y="229.4">U1</text>
<text x="186.4" y="232.5">T3</text>
<text x="194.4" y="229.4">263</text>
<text x="194.4" y="232.5">266</text>
<text x="18.7" y="236.7">I/O</text>
<text x="18.7" y="239.8">I/O</text>
<text x="33.6" y="236.7">P4</text>
<text x="33.6" y="239.8">P5</text>
<text x="41.6" y="236.7">P4</text>
<text x="41.6" y="239.8">P5</text>
<text x="49.8" y="236.7">P4</text>
<text x="49.8" y="239.8">P5</text>
<text x="58.7" y="236.7">P6</text>
<text x="58.7" y="239.8">P7</text>
<text x="67.2" y="239.8">C5</text>
<text x="67.3" y="236.7">B3</text>
<text x="75" y="236.7">C2</text>
<text x="75" y="239.8">E5</text>
<text x="83.1" y="236.7">P4</text>
<text x="83.1" y="239.8">P5</text>
<text x="91.8" y="236.7">D2</text>
<text x="91.8" y="239.8">D3</text>
<text x="100" y="236.7">152</text>
<text x="100" y="239.8">155</text>
<text x="113.1" y="235.6">I/O</text>
<text x="113.1" y="238.7">I/O</text>
<text x="127.4" y="238.7">P28</text>
<text x="129.1" y="235.6">-</text>
<text x="135.5" y="235.6">P31</text>
<text x="135.5" y="238.7">P32</text>
<text x="143.7" y="235.6">P35</text>
<text x="143.7" y="238.7">P36</text>
<text x="152.6" y="235.6">P41</text>
<text x="152.6" y="238.7">P42</text>
<text x="161" y="235.6">C13</text>
<text x="161.1" y="238.7">B14</text>
<text x="169.3" y="235.6">M2</text>
<text x="169.6" y="238.7">L4</text>
<text x="176.9" y="235.6">P51</text>
<text x="176.9" y="238.7">P52</text>
<text x="186.2" y="235.6">U2</text>
<text x="186.3" y="238.7">V1</text>
<text x="194.4" y="235.6">269</text>
<text x="194.4" y="238.7">272</text>
<text x="18.7" y="242.9">I/O, TDI</text>
<text x="18.7" y="245.9">I/O, TCK</text>
<text x="33.6" y="242.9">P6</text>
<text x="33.6" y="245.9">P7</text>
<text x="41.6" y="242.9">P6</text>
<text x="41.6" y="245.9">P7</text>
<text x="49.8" y="242.9">P6</text>
<text x="49.8" y="245.9">P7</text>
<text x="58.7" y="242.9">P8</text>
<text x="58.7" y="245.9">P9</text>
<text x="67.3" y="242.9">A2</text>
<text x="67.3" y="245.9">B4</text>
<text x="75" y="242.9">D3</text>
<text x="75" y="245.9">C1</text>
<text x="83.1" y="242.9">P6</text>
<text x="83.1" y="245.9">P7</text>
<text x="91.8" y="245.9">C1</text>
<text x="91.8" y="242.9">E4</text>
<text x="100" y="242.9">158</text>
<text x="100" y="245.9">161</text>
<text x="113.1" y="241.8">I/O</text>
<text x="113.1" y="244.9">I/O</text>
<text x="127.4" y="241.8">P29</text>
<text x="127.4" y="244.9">P30</text>
<text x="135.5" y="241.8">P33</text>
<text x="135.5" y="244.9">P34</text>
<text x="143.7" y="241.8">P37</text>
<text x="143.7" y="244.9">P38</text>
<text x="152.6" y="241.8">P43</text>
<text x="152.6" y="244.9">P44</text>
<text x="161.1" y="241.8">A16</text>
<text x="161.1" y="244.9">B15</text>
<text x="169.3" y="244.9">M3</text>
<text x="169.4" y="241.8">N1</text>
<text x="176.9" y="241.8">P53</text>
<text x="176.9" y="244.9">P54</text>
<text x="186.2" y="244.9">U3</text>
<text x="186.4" y="241.8">T4</text>
<text x="194.4" y="244.9">278</text>
<text x="194.4" y="241.8">275</text>
<text x="18.7" y="249">I/O</text>
<text x="34.7" y="249">-</text>
<text x="41.6" y="249">P8</text>
<text x="49.8" y="249">P8</text>
<text x="58.1" y="249">P10</text>
<text x="67.2" y="249">C6</text>
<text x="75" y="249">D2</text>
<text x="83.1" y="249">P8</text>
<text x="91.8" y="249">D1</text>
<text x="100" y="249">164</text>
<text x="113.1" y="247.9">I/O</text>
<text x="113.1" y="251">I/O</text>
<text x="127.4" y="247.9">P31</text>
<text x="127.4" y="251">P32</text>
<text x="135.5" y="247.9">P35</text>
<text x="135.5" y="251">P36</text>
<text x="143.7" y="247.9">P39</text>
<text x="143.7" y="251">P40</text>
<text x="152.6" y="247.9">P45</text>
<text x="152.6" y="251">P46</text>
<text x="161" y="247.9">C14</text>
<text x="161.1" y="251">A17</text>
<text x="169.4" y="247.9">N2</text>
<text x="169.5" y="251">K6</text>
<text x="176.9" y="247.9">P55</text>
<text x="176.9" y="251">P56</text>
<text x="186" y="251">W1</text>
<text x="186.3" y="247.9">V2</text>
<text x="194.4" y="247.9">281</text>
<text x="194.4" y="251">284</text>
<text x="18.7" y="252.1">I/O</text>
<text x="18.7" y="255.2">I/O</text>
<text x="34.7" y="252.1">-</text>
<text x="34.7" y="255.2">-</text>
<text x="41.6" y="252.1">P9</text>
<text x="42.7" y="255.2">-</text>
<text x="49.8" y="252.1">P9</text>
<text x="50.8" y="255.2">-</text>
<text x="58.1" y="252.1">P11</text>
<text x="58.1" y="255.2">P12</text>
<text x="67.3" y="252.1">A3</text>
<text x="67.3" y="255.2">B5</text>
<text x="74.9" y="252.1">G6</text>
<text x="75" y="255.2">E4</text>
<text x="82.4" y="255.2">P10</text>
<text x="83.1" y="252.1">P9</text>
<text x="91.8" y="255.2">E2</text>
<text x="91.8" y="252.1">E3</text>
<text x="100" y="255.2">170</text>
<text x="100" y="252.1">167</text>
</g>
<text font-size="1.1" x="198.8" y="9.3">R</text>
</svg>
